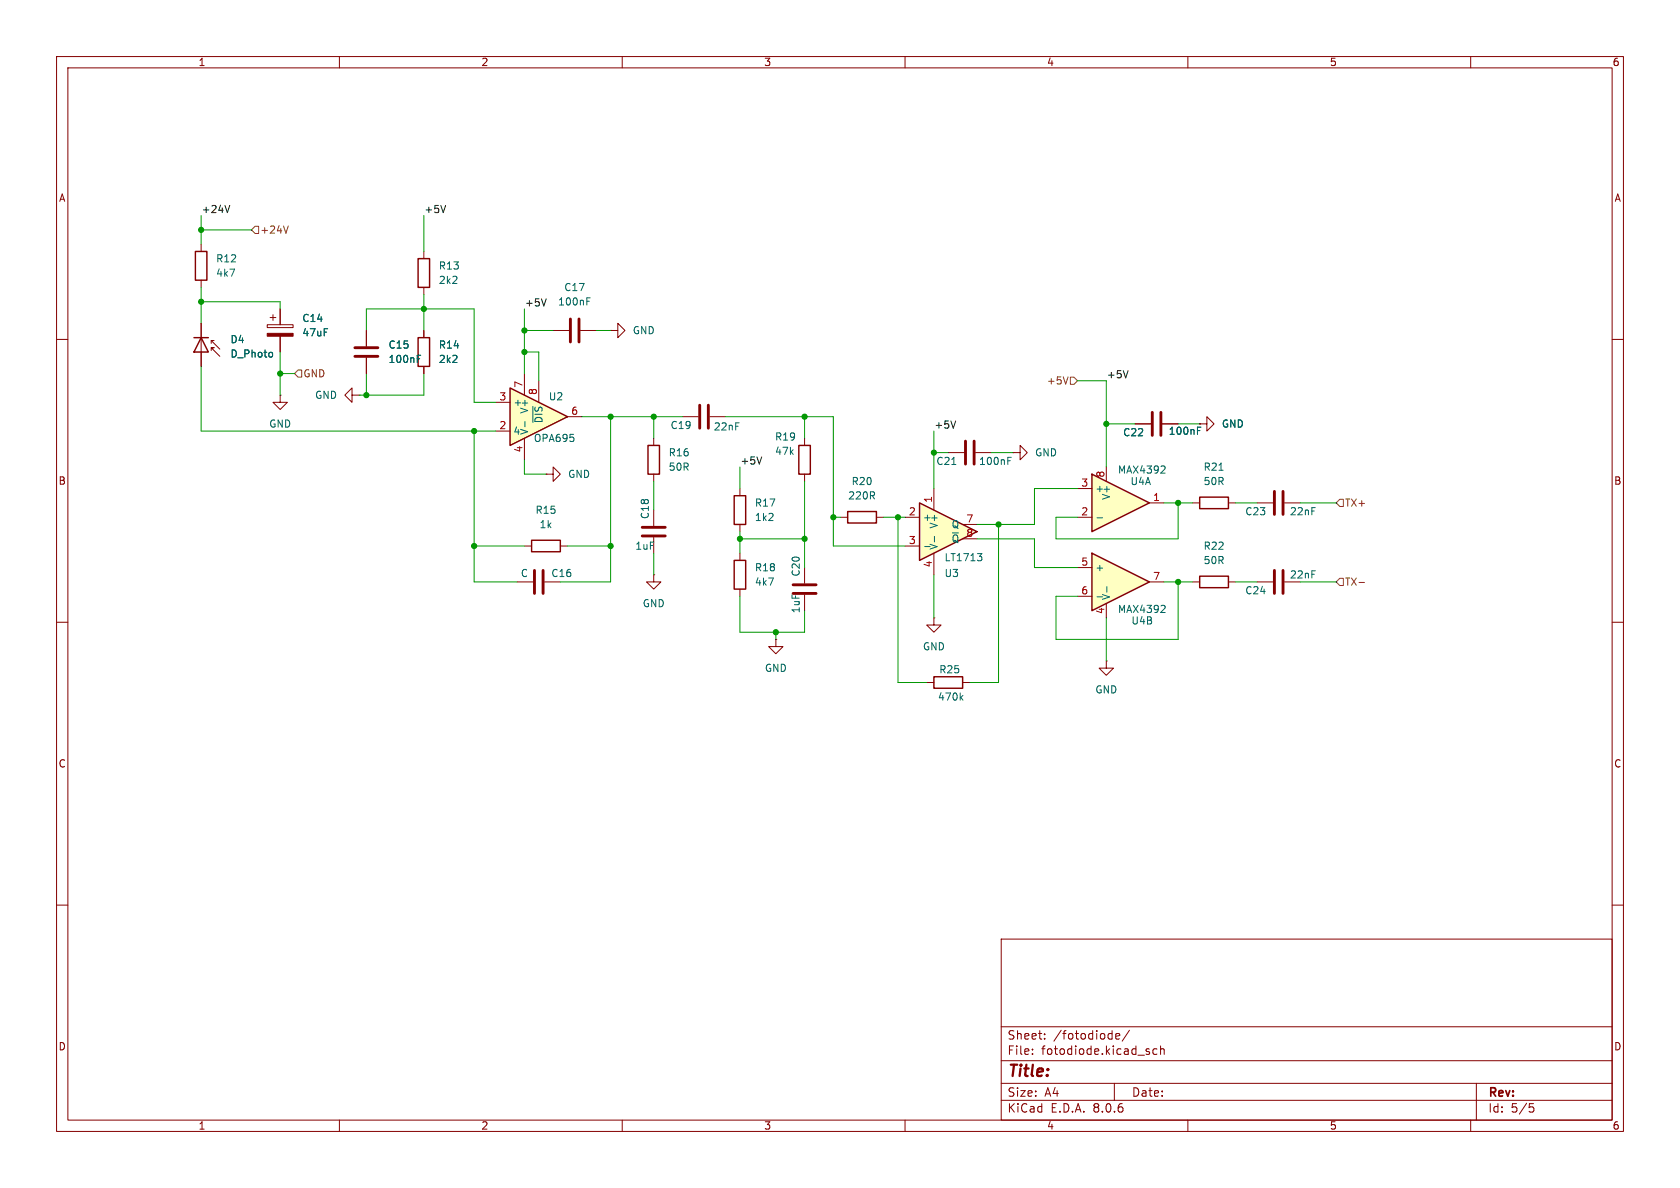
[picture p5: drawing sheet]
<svg xmlns="http://www.w3.org/2000/svg" width="297mm" height="210mm" viewBox="0 0 297 210" stroke-linecap="round" stroke-linejoin="round" font-family="sans-serif">
<g fill="none" stroke="#840000" stroke-width=".18">
<path d="M10 10h277v190h-277zM12 12h273v186h-273zM60 10v2M110 10v2M160 10v2M210 10v2M260 10v2M10 60h2M285 60h2M10 110h2M285 110h2M10 160h2"/>
<path d="M285 160h2M177 166h108v32h-108zM60 198v2M110 198v2M160 198v2M177 194.5h108M177 191.5h108M177 187.5h108M177 181.5h108M182.5 186.3v.1M182.5 185.5v.1M184.7 183.6v.1"/>
<path d="M184.7 182.8v.1M197 191.5v3M197.2 183.2l.8-.1-.1-.3-.4-.1-.3 .2 .1 .7h.6M199.7 182.1l-1.3 2M203 185.9l.2 .2-.2 .3M203 185.4l.2 .1M204.5 185.5l-.4-.1-.3 .3v.4l.2 .2h.5M205.2 185.5l.2-.1 .3 .1 .1 .9M205.2 184.9v1.5M210 198v2M260 198v2M261 191.5v6.5"/>
<path d="M270.4 195.1h.7M270.5 195.7h.4l.3 .3-.2 .5-.5 .1"/>
</g>
<path d="M193 97.8l10.2 5.1-10.2 5.1z" fill="#ffffc2"/>
<path d="M34.3 59.7h2.5M35.6 59.7l1.2 2.5h-2.5zM73.9 45.7h2v5.1h-2zM114.6 78.7h2v5.1h-2zM94 95.5h5.1v2h-5.1zM129.8 99.1h2v5h-2zM149.9 90.4h5v2.1h-5zM193 97.8l10.2 5.1-10.2 5.1zM212.1 87.9h5.1v2h-5.1zM212.1 101.9h5.1v2h-5.1z" fill="none" stroke="#840000" stroke-width=".25"/>
<g fill="none" stroke="#840000" stroke-width=".18">
<path d="M35.6 57.2v7.6M47.2 57.4h4.6v.5h-4.6zM47.8 56.1h1M48.3 55.6v1M49.5 54.6v2.8M49.5 59.4v2.8M74.9 44.5v1.2M74.9 50.8v1.3M97.8 58.4h2.8M102.6 58.4h2.8M107.9 58.4h1.3v-1.2l1.3 1.2-1.3 1.3v-1.3M107.9 58.4h.1"/>
<path d="M37.3 62v-.5h.5h-.5l1.6 1.5M37.3 60.2v.5M37.8 60.2h-.5l1.6 1.5M115.6 77.5v1.2M120.6 73.7h2.8M125.5 73.7h2.8M92.7 96.5h1.3M96.5 83.8h1.3v-1.2l1.3 1.2-1.3 1.3v-1.3M96.5 83.8h.1M99.1 96.5h1.2M115.6 83.8v1.3M115.6 90.2v2.8"/>
<path d="M115.6 95v2.8M130.8 97.8v1.3M148.6 91.4h1.3M154.9 91.4h1.3M210.8 88.9h1.3M217.2 88.9h1.2M91.4 102.9h2.8M96.3 102.9h2.8M115.6 101.6v1.3h1.2l-1.2 1.2-1.3-1.2h1.3M115.6 101.6h.1M130.8 104.1v1.3M137.2 113v1.3h1.2l-1.2 1.3-1.3-1.3h1.3"/>
<path d="M137.2 113h.1M142.2 100.3v2.8M142.2 105.2v2.8M190.5 100.3h2.5M190.5 105.4h2.5M195.6 106.7v2.5M203.2 102.9h2.5M210.8 102.9h1.3M217.2 102.9h1.2"/>
</g>
<path d="M103.7 53.3h.5M103.7 52.6h.7M48.1 62.3l.1 .2-.1 .6M215.5 83.1h.7M194 105.5h.9M195.7 103.7v1M205.7 107l.3 .2-.1 .3-.7 .8h.8" fill="none" stroke="#006464" stroke-width=".18"/>
<path d="M100.8 56.4v4.1M102.4 56.4v4.1M123.7 71.6v4.1M125.2 71.6v4.1M113.5 93.2h4.1M113.5 94.7h4.1M94.5 100.8v4.1M96 100.8v4.1M140.2 103.4h4.1M140.2 104.9h4.1" fill="none" stroke="#840000" stroke-width=".51"/>
<path d="M47.2 58.9h4.6v.5h-4.6z" fill="#840000" stroke="#840000" stroke-width=".18"/>
<path d="M90.2 68.6l10.1 5.1-10.1 5z" fill="#ffffc2"/>
<path d="M34.5 44.5h2.1v5h-2.1zM73.9 59.7h2v5.1h-2zM90.2 68.6l10.1 5.1-10.1 5zM141.2 78.7h2.1v5.1h-2.1zM129.8 87.6h2v5.1h-2z" fill="none" stroke="#840000" stroke-width=".25"/>
<g fill="none" stroke="#840000" stroke-width=".18">
<path d="M35.6 43.2v1.3M35.6 49.5v1.3M64.8 58.4v2.8M74.9 58.4v1.3M49.5 69.9v1.2h1.3l-1.3 1.3-1.2-1.3h1.2M49.5 69.9h.1M62.2 69.9v-1.3l-1.2 1.3 1.2 1.2v-1.2h1.3M63.5 69.9h.1M64.8 63.2v2.8M74.9 64.8v1.2M87.6 76.2h2.6M87.6 71.1h2.6"/>
<path d="M92.7 66v3.9M92.7 77.5v3.8M95.2 67.3v3.8M100.3 73.7h2.6M142.2 77.5v1.2M200.7 74.9h2.8M205.5 74.9h2.8M130.8 86.4v1.2M130.8 92.7v1.3M142.2 83.8v1.3M179.1 80h1.2v-1.3l1.3 1.3-1.3 1.3v-1.3M179.1 80h.1"/>
<path d="M222.2 88.9h2.8M227.1 88.9h2.8M195.6 116.8v1.3h1.2l-1.2 1.3-1.3-1.3h1.3M195.6 116.8h.1M222.2 102.9h2.8M227.1 102.9h2.8"/>
</g>
<path d="M73.8 63.4h.4M73.8 62.8h.6M92.8 74.5v1M94.2 71.9v2.8M211.7 76.1h.4M211.7 75.5h.6" fill="none" stroke="#006464" stroke-width=".18"/>
<path d="M62.7 63h4.1M62.7 61.5h4.1M203.7 72.9v4.1M205.2 72.9v4.1M225.3 86.9v4M226.8 86.9v4M225.3 100.8v4.1M226.8 100.8v4.1" fill="none" stroke="#840000" stroke-width=".51"/>
<path d="M193 83.8l10.2 5.1-10.2 5.1z" fill="#ffffc2"/>
<path d="M193 83.8l10.2 5.1-10.2 5.1z" fill="none" stroke="#840000" stroke-width=".25"/>
<path d="M190.5 91.4h2.5M190.5 86.4h2.5M195.6 82.6v2.5M203.2 88.9h2.5" fill="none" stroke="#840000" stroke-width=".18"/>
<path d="M194 91.5h.9M205.7 82.4l.3 .2-.1 .3-.7 .7h.8" fill="none" stroke="#006464" stroke-width=".18"/>
<path d="M162.6 88.9l10.1 5.1-10.1 5.1z" fill="#ffffc2"/>
<path d="M162.6 88.9l10.1 5.1-10.1 5.1zM165.1 119.6h5.1v2.1h-5.1z" fill="none" stroke="#840000" stroke-width=".25"/>
<g fill="none" stroke="#840000" stroke-width=".18">
<path d="M35.6 57.2v2.5M49.5 54.6v2.8M49.5 59.4v2.8M64.8 58.4v2.8M74.9 58.4v1.3M35.6 62.2v2.6M64.8 63.2v2.8M74.9 64.8v1.2M200.7 74.9h2.8M205.5 74.9h2.8M212.1 74.9h1.3v-1.2l1.2 1.2-1.2 1.3v-1.3M212.1 74.9h.1"/>
<path d="M160 91.4h2.6M160 96.5h2.6M165.1 86.4v3.8M165.1 97.8v3.8M167.6 80h2.8M170.2 92.7h2.5M170.2 95.3h2.5M172.5 80h2.8M165.1 109.2v1.3h1.3l-1.3 1.3-1.3-1.3h1.3M165.1 109.2h.1M163.8 120.7h1.3M170.2 120.7h1.2"/>
</g>
<g fill="none" stroke="#006464" stroke-width=".18">
<path d="M48.1 62.3l.1 .2-.1 .6M73.8 63.4h.4M73.8 62.8h.6M211.7 76.1h.4M211.7 75.5h.6M163.5 96.6h.9M165.2 94.8v1M168.3 82.1h.7M172.8 97.9h.8l-.4 .4M173.3 98.3l.3 .3v.3l-.3 .2M178.2 81.4h.4M178.2 80.8h.6"/>
<path d="M169.9 123.3l.3 .5M170.2 122.9l-.4 .5"/>
</g>
<path d="M170.7 78v4M172.2 78v4" fill="none" stroke="#840000" stroke-width=".51"/>
<path d="M51 39.9l-.5 1.3M44.4 40.6l.7-.6h.6v1.3h-.6zM52.7 65.4h.6v1.3h-.6l-.6-.7zM188.8 66.6l-.4 1.3M189.2 66.7h.7l.6 .6-.6 .6h-.7zM236.9 88.3h.6v1.2h-.6l-.7-.6zM236.2 102.9l.7-.7h.6v1.3h-.6zM240.3 103h.9" fill="none" stroke="#725600" stroke-width=".18"/>
<path d="M40.6 36.3l-.4 1.3M78.8 36.3l-.4 1.3M96.6 52.8l-.5 1.3M168.9 74.4l-.4 1.3M199.4 65.5l-.4 1.3M134.7 80.8l-.5 1.2" fill="none" stroke="#0f0f0f" stroke-width=".18"/>
<g fill="none" stroke="#009600" stroke-width=".18">
<path d="M35.6 38.1v5.1M74.9 38.1v6.4M35.6 53.3h13.9v1.3M35.6 50.8v6.4M35.6 40.6h8.8M64.8 58.4v-3.8h19v16.5h3.8M74.9 52.1v6.3M92.7 54.6v11.4M92.7 58.4h5.1M105.4 58.4h2.5M35.6 64.8v11.4h52M49.5 62.2v7.7"/>
<path d="M49.5 66h2.6M64.8 66v3.9M74.9 66v3.9h-11.4M83.8 76.2v26.7h7.6M92.7 62.2h2.5v5.1M102.9 73.7h17.7M107.9 73.7v29.2h-8.8M115.6 73.7v3.8M128.3 73.7h19v22.8h12.7M142.2 73.7v3.8M165.1 76.2v10.2M190.5 67.3h5.1v15.3"/>
<path d="M195.6 74.9h5.1M208.3 74.9h3.8M83.8 96.5h8.9M92.7 81.3v2.5h3.8M100.3 96.5h7.6M115.6 85.1v5.1M115.6 97.8v3.8M130.8 82.6v3.8M130.8 94v3.8M130.8 95.3h11.4M142.2 85.1v15.2M147.3 91.4h1.3"/>
<path d="M156.2 91.4h3.8M158.7 91.4v29.3h5.1M165.1 80h2.5M172.7 95.3h10.2v5h7.6M175.3 80h3.8M176.5 92.7v28h-5.1M190.5 86.4h-7.6v6.3h-10.2M205.7 88.9h5.1M208.3 88.9v6.4h-21.6v-3.9h3.8M218.4 88.9h3.8M229.9 88.9h6.3M130.8 105.4v6.4h11.4v-3.8"/>
<path d="M137.2 111.8v1.2M165.1 101.6v7.6M195.6 109.2v7.6M205.7 102.9h5.1M208.3 102.9v10.1h-21.6v-7.6h3.8M218.4 102.9h3.8M229.9 102.9h6.3"/>
</g>
<g fill="#009600" stroke="#009600" stroke-width=".18">
<circle cx="64.8" cy="69.9" r=".46"/>
<circle cx="74.9" cy="54.6" r=".46"/>
<circle cx="35.6" cy="53.3" r=".46"/>
<circle cx="35.6" cy="40.6" r=".46"/>
<circle cx="49.5" cy="66" r=".46"/>
<circle cx="165.1" cy="80" r=".46"/>
<circle cx="158.7" cy="91.4" r=".46"/>
<circle cx="137.2" cy="111.8" r=".46"/>
<circle cx="147.3" cy="91.4" r=".46"/>
<circle cx="142.2" cy="95.3" r=".46"/>
<circle cx="142.2" cy="73.7" r=".46"/>
<circle cx="208.3" cy="102.9" r=".46"/>
<circle cx="208.3" cy="88.9" r=".46"/>
<circle cx="176.5" cy="92.7" r=".46"/>
<circle cx="195.6" cy="74.9" r=".46"/>
<circle cx="107.9" cy="73.7" r=".46"/>
<circle cx="115.6" cy="73.7" r=".46"/>
<circle cx="130.8" cy="95.3" r=".46"/>
<circle cx="107.9" cy="96.5" r=".46"/>
<circle cx="83.8" cy="96.5" r=".46"/>
<circle cx="92.7" cy="62.2" r=".46"/>
<circle cx="92.7" cy="58.4" r=".46"/>
<circle cx="83.8" cy="76.2" r=".46"/>
</g>
<text font-size="2.8" fill="#840000" x="178" y="190.9">Title:</text>
<g font-size="2.1" fill="#840000">
<text x="178" y="184">Sheet:</text>
<text x="186.2" y="184">/fotodiode/</text>
<text x="178" y="186.7">File:</text>
<text x="184.1" y="186.7">fotodiode.kicad_sch</text>
<text x="178" y="196.9">KiCad</text>
<text x="178" y="194.1">Size:</text>
<text x="184.7" y="194.1">A4</text>
<text x="185.7" y="196.9">E.D.A.</text>
<text x="193.3" y="196.9">8.0.6</text>
<text x="200" y="194.1">Date:</text>
<text x="263" y="194.3">Rev:</text>
<text x="263" y="196.9">Id:</text>
<text x="267.1" y="196.9">5/5</text>
</g>
<g font-size="1.8" fill="#840000">
<text x="35" y="11.9">1</text>
<text x="85" y="11.9">2</text>
<text x="135" y="11.9">3</text>
<text x="185" y="11.9">4</text>
<text x="235" y="11.9">5</text>
<text x="285" y="11.9">6</text>
<text x="10.3" y="35.9">A</text>
<text x="285.3" y="35.9">A</text>
<text x="10.3" y="85.9">B</text>
<text x="285.3" y="85.9">B</text>
<text x="10.3" y="135.9">C</text>
<text x="285.3" y="135.9">C</text>
<text x="10.3" y="185.9">D</text>
<text x="285.3" y="185.9">D</text>
<text x="35" y="199.9">1</text>
<text x="85" y="199.9">2</text>
<text x="135" y="199.9">3</text>
<text x="185" y="199.9">4</text>
<text x="235" y="199.9">5</text>
<text x="285" y="199.9">6</text>
</g>
<g font-size="1.8" fill="#0f0f0f">
<text x="35.6" y="37.8">+24V</text>
<text x="74.9" y="37.8">+5V</text>
<text x="92.7" y="54.3">+5V</text>
<text x="195.6" y="67">+5V</text>
<text x="165.1" y="75.9">+5V</text>
<text x="130.8" y="82.2">+5V</text>
</g>
<g font-size="1.8" fill="#725600">
<text x="45.9" y="41.5">+24V</text>
<text x="53.5" y="66.9">GND</text>
<text x="185" y="68.2">+5V</text>
<text x="237.7" y="89.8">TX+</text>
<text x="237.7" y="103.7">TX-</text>
</g>
<g font-size="1.8" fill="#006464">
<text x="38.1" y="46.6">R12</text>
<text x="77.5" y="47.9">R13</text>
<text x="38.1" y="49.1">4k7</text>
<text x="77.5" y="50.4">2k2</text>
<text x="99.7" y="51.7">C17</text>
<text x="53.3" y="57.1">C14</text>
<text x="53.3" y="59.7">47uF</text>
<text x="98.6" y="54.2">100nF</text>
<text x="111.8" y="59.3">GND</text>
<text x="40.6" y="60.9">D4</text>
<text x="40.6" y="63.4">D_Photo</text>
<text x="68.6" y="64.4">100nF</text>
<text x="68.6" y="61.8">C15</text>
<text x="77.5" y="64.4">2k2</text>
<text x="77.5" y="61.8">R14</text>
<text x="55.6" y="70.7">GND</text>
<text x="90.7" y="72">+</text>
<text x="96.9" y="71">U2</text>
<text x="47.5" y="75.8">GND</text>
<text x="90.7" y="77.1">4</text>
<text x="93.6" y="77" transform="rotate(-90 93.6 77)">V-</text>
<text x="93.6" y="73.2" transform="rotate(-90 93.6 73.2)">V+</text>
<text x="96.1" y="74.9" transform="rotate(-90 96.1 74.9)">~{DIS}</text>
<text x="118.4" y="76">C19</text>
<text x="126.1" y="76.3">22nF</text>
<text x="198.5" y="77.3">C22</text>
<text x="206.5" y="77.1">100nF</text>
<text x="215.9" y="75.8">GND</text>
<text x="94.3" y="78.3">OPA695</text>
<text x="118.1" y="80.9">R16</text>
<text x="118.1" y="83.4">50R</text>
<text x="136.9" y="80.6">47k</text>
<text x="136.9" y="78.1">R19</text>
<text x="165.4" y="82.4">C21</text>
<text x="173" y="82.4">100nF</text>
<text x="182.9" y="80.9">GND</text>
<text x="197.5" y="83.9">MAX4392</text>
<text x="212.7" y="83.4">R21</text>
<text x="100.3" y="84.7">GND</text>
<text x="133.4" y="89.8">R17</text>
<text x="149.8" y="88.5">220R</text>
<text x="150.5" y="86">R20</text>
<text x="193.5" y="87.2">+</text>
<text x="196.4" y="88.5" transform="rotate(-90 196.4 88.5)">V+</text>
<text x="199.8" y="86">U4A</text>
<text x="212.7" y="86">50R</text>
<text x="94.6" y="91">R15</text>
<text x="95.3" y="93.6">1k</text>
<text x="114.9" y="91.9" transform="rotate(-90 114.9 91.9)">C18</text>
<text x="133.4" y="92.3">1k2</text>
<text x="163.1" y="92.3">+</text>
<text x="166" y="93.5" transform="rotate(-90 166 93.5)">V+</text>
<text x="168.1" y="93.6">Q</text>
<text x="220" y="91.3">C23</text>
<text x="227.9" y="91.3">22nF</text>
<text x="112.2" y="97.4">1uF</text>
<text x="133.4" y="101.2">R18</text>
<text x="166" y="97.3" transform="rotate(-90 166 97.3)">V-</text>
<text x="166.9" y="99.4">LT1713</text>
<text x="168.1" y="96.1">~{Q}</text>
<text x="193.5" y="101.2">+</text>
<text x="212.7" y="97.4">R22</text>
<text x="212.7" y="99.9">50R</text>
<text x="92" y="102.2">C</text>
<text x="97.4" y="102.2">C16</text>
<text x="113.5" y="107.5">GND</text>
<text x="133.4" y="103.7">4k7</text>
<text x="141.6" y="102" transform="rotate(-90 141.6 102)">C20</text>
<text x="166.9" y="102.2">U3</text>
<text x="196.4" y="106.2" transform="rotate(-90 196.4 106.2)">V-</text>
<text x="220" y="105.3">C24</text>
<text x="227.9" y="102.5">22nF</text>
<text x="141.6" y="108.5" transform="rotate(-90 141.6 108.5)">1uF</text>
<text x="197.5" y="108.6">MAX4392</text>
<text x="199.9" y="110.6">U4B</text>
<text x="135.1" y="119">GND</text>
<text x="163.1" y="115.2">GND</text>
<text x="165.9" y="119.2">R25</text>
<text x="165.7" y="124.1">470k</text>
<text x="193.5" y="122.8">GND</text>
</g>
<g font-size="1.8" fill="#a90000">
<text x="88.2" y="70.9">3</text>
<text x="92.5" y="68.7" transform="rotate(-90 92.5 68.7)">7</text>
<text x="95" y="69.9" transform="rotate(-90 95 69.9)">8</text>
<text x="88.2" y="75.9">2</text>
<text x="100.9" y="73.4">6</text>
<text x="92.5" y="80.1" transform="rotate(-90 92.5 80.1)">4</text>
<text x="164.8" y="89" transform="rotate(-90 164.8 89)">1</text>
<text x="191.1" y="86.1">3</text>
<text x="195.3" y="84.5" transform="rotate(-90 195.3 84.5)">8</text>
<text x="203.8" y="88.6">1</text>
<text x="160.6" y="91.2">2</text>
<text x="170.7" y="92.5">7</text>
<text x="170.7" y="95">8</text>
<text x="191.1" y="91.2">2</text>
<text x="160.6" y="96.3">3</text>
<text x="164.8" y="100.4" transform="rotate(-90 164.8 100.4)">4</text>
<text x="191.1" y="100.1">5</text>
<text x="191.1" y="105.2">6</text>
<text x="203.8" y="102.6">7</text>
<text x="195.3" y="108.7" transform="rotate(-90 195.3 108.7)">4</text>
</g>
</svg>
